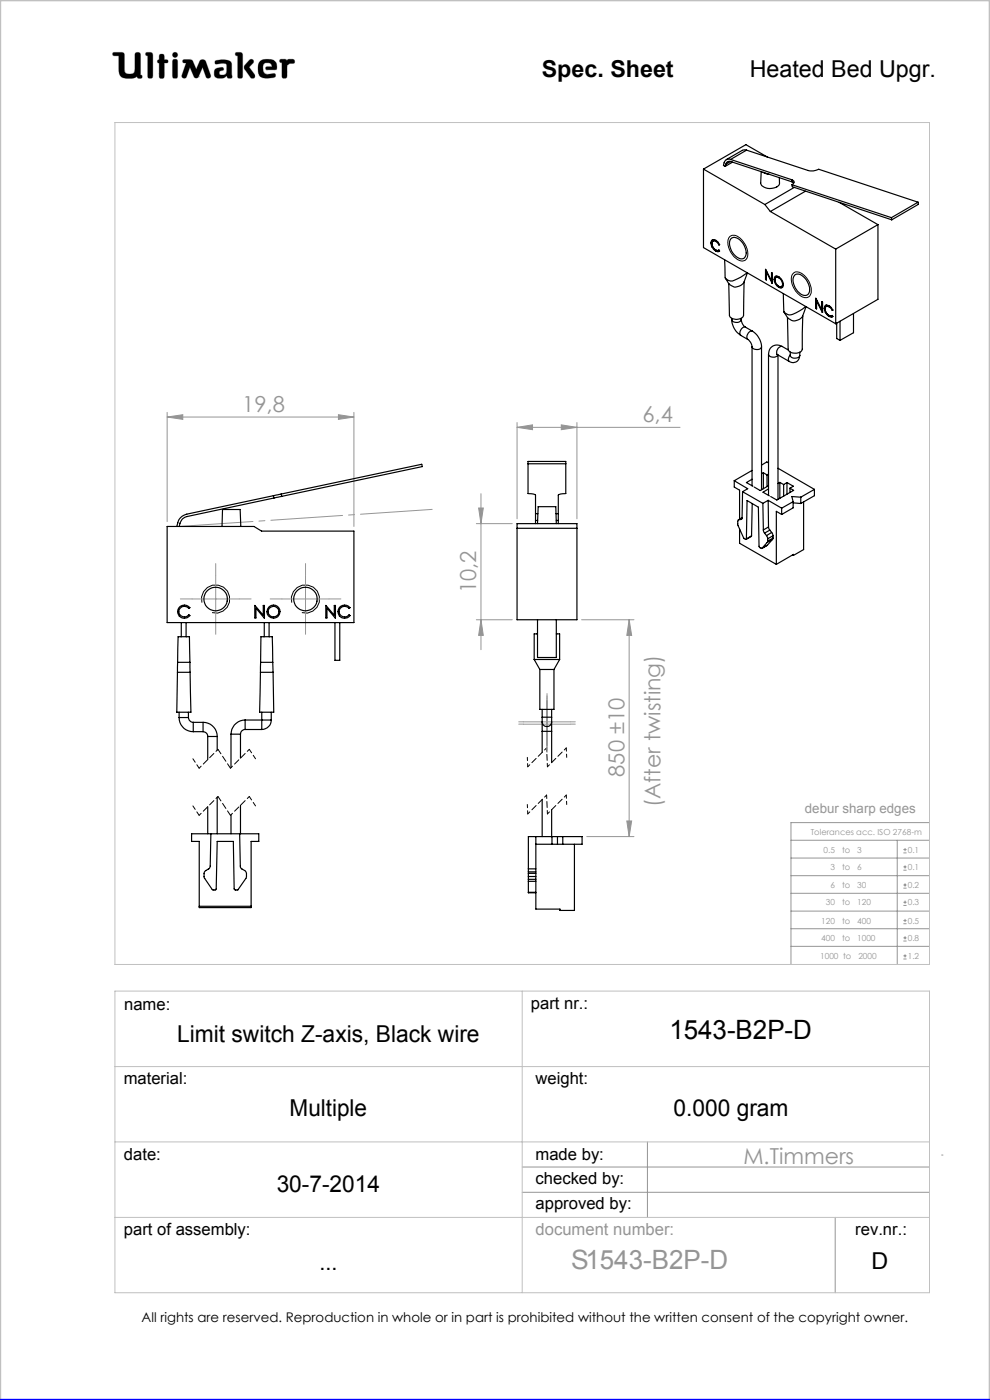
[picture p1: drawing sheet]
<svg xmlns="http://www.w3.org/2000/svg" width="210mm" height="297mm" viewBox="0 0 210 297" stroke-linecap="round" stroke-linejoin="round" font-family="sans-serif">
<g fill="none" stroke="#c0c0c0" stroke-width=".21">
<path d="M24 11.1h1.9l.4 .3 .2 3.9a1.51 1.51 0 0 0 2 0l.2-4a.77 .77 0 0 1 1 0l.1 4.6 .3 .1a.39 .39 0 0 1-.3 .6l-.6-.1-.1-.3a3.6 3.6 0 0 1-3.3 .1l-.5-.9-.1-3.6h-1a.39 .39 0 0 1-.3-.2 .39 .39 0 0 1 .1-.5zM31 11.1l1.2 .1 .2 .4-.1 4.8a.6 .6 0 0 1-.6 .2 .6 .6 0 0 1-.4-.5v-4.3l-.4-.1zM33.8 12.7v-1.1a.6 .6 0 0 1 .7-.1 .6 .6 0 0 1 .4 .5v.7h.6a.37 .37 0 0 1 0 .6l-.6 .1-.1 3.1a.6 .6 0 0 1-.6 .1 .6 .6 0 0 1-.4-.5v-2.7M33.8 12.7h.1M33.8 13.4h.1M33.8 15.7h.1M33.8 12.7h-.3l-.1 .3v.2l.4 .2M36.7 11.3l.4-.2 .4 .2 .2 .3-.2 .4-.4 .2-.4-.2-.1-.4zM36.8 12.6h.3l.5 .2v3.6a.6 .6 0 0 1-.6 .2 .6 .6 0 0 1-.4-.5v-3zM38.9 12.7l1.4-.1 .4 .2 .9 1.9 .7-1.6a.73 .73 0 0 1 .7-.5 .73 .73 0 0 1 .7 .5l1 2.8a.52 .52 0 0 1-.4 .7 .52 .52 0 0 1-.6-.3l-.7-2-1 2.1-.4 .2-.4-.2-.9-2.1-.7 2a.52 .52 0 0 1-.7 .3 .52 .52 0 0 1-.3-.7l.9-2.5-.7-.2zM42.1 16.3h.1M45.6 12.9a3.7 3.7 0 0 1 3.4 .3l.1 .5 .1 2.7a.64 .64 0 0 1-1-.2l-.1-.1a1.93 1.93 0 0 1-2.5 .2 1.32 1.32 0 0 1 .4-1.8l1-.2 .3 .1 .1 .2v.3a.73 .73 0 0 0-.9 .8 .98 .98 0 0 0 1.4 0l.2-.6-.1-1.5a2.59 2.59 0 0 0-2 0l-.4-.2z"/>
<path d="M50 11.1l1.3 .1 .2 .4-.1 4.8a.57 .57 0 0 1-.6 .2 .57 .57 0 0 1-.4-.5v-4.3l-.4-.1zM52.9 12.8l.4-.2 .4 .1 .1 .4-1 1.1 1.2 1.6 .1 .5-.2 .3h-.6l-1.2-1.7a.83 .83 0 0 1-.2-1.1zM55 13.3a2.62 2.62 0 0 1 3.5-.1l.2 1.1-.1 .5h-2l-.2-.1v-.5l1.3-.1-.2-.5a1.24 1.24 0 0 0-1.6 .1l-.1 1.1 .2 .6 .8 .4 1.5-.2 .1 .1v.6a3.8 3.8 0 0 1-3.3-.1 3.2 3.2 0 0 1-.1-2.9zM56.6 14.8h.1M59.4 12.6h1.2l.3 .3a1.21 1.21 0 0 1 1.5-.2v.7l-.9 .1-.6 .4-.1 2.5a.6 .6 0 0 1-.6 .2 .6 .6 0 0 1-.4-.5v-2.8l-.5-.2zM24.4 26h172.8v178.6h-172.8zM24.4 210.3h172.8v63.9h-172.8zM110.8 210.3v63.9M24.4 226.3h172.8M24.4 242.2h172.8M24.4 258.3h172.8"/>
</g>
<g fill="none" stroke="#959595" stroke-width=".21">
<path d="M35.5 88.5l3.3-.5v1zM35.5 87.5v23.2M35.5 88.5h39.6M71.8 88l3.3 .5-3.3 .5zM75.1 87.5v24.2M109.7 90.7l3.3-.6v1.1zM109.7 89.6v20.5M109.7 90.7h34.6M119.1 90.1l3.3 .6-3.3 .5zM122.4 89.6v20.5M101 111.1h7.7M101.5 107.8h1l-.5 3.3z"/>
<path d="M102 104.7v33.1M40.7 127.1h10M45.8 122.1v10M59.8 127.1h10M64.8 122.1v10M101 131.5h7.7M102 131.5l.5 3.3h-1zM123.4 131.5h11.1M133.5 131.5l.5 3.3h-1zM133.5 131.5v46M111 153.1h10M111 153.6h10"/>
<path d="M116 148.2v10.4M124.5 177.5h10M133 174.2h1l-.5 3.3zM167.8 178.3h29.3M190.3 178.3v26.2M192 179.9v.7M197.1 174.5h-29.3v30M167.8 182h29.3M167.8 185.8h29.3M167.8 189.5h29.3M167.8 193.3h29.3M167.8 197h29.3"/>
<path d="M191.6 180.9h.7M191.6 180.2h.7M191.6 184.6h.7M191.6 183.9h.7M191.6 188.4h.7M191.6 187.7h.7M191.6 192.1h.7M191.6 191.4h.7M191.6 196h.7M191.6 195.3h.7M191.6 199.6h.7M191.6 199h.7"/>
<path d="M192 183.6v.7M192 187.4v.7M192 191.1v.6M192 194.9v.7M192 198.6v.7M167.8 200.8h29.3M191.6 203.4h.7M191.6 202.8h.7M192 202.5v.6M110.8 247.6h86.4M110.8 252.9h86.4M137.3 242.2v16.1"/>
<path d="M177.2 258.3v15.9M199.7 245h.3"/>
</g>
<path d="M0 297v-297h210v297" fill="none" stroke="#c0c0c0" stroke-width=".5"/>
<path d="M0 297h210" fill="none" stroke="#00f" stroke-width=".5"/>
<path d="M45.7 12.9l-.1 .5 .2 .2 1.2-.2 .9 .1 .2 .3-.1 1.4a.84 .84 0 0 1-.6 .7 .84 .84 0 0 1-.9-.3l.1-.4 .4-.2a.36 .36 0 0 0 .4-.4 .36 .36 0 0 0-.4-.3 1.23 1.23 0 0 0-1.6 1 1.07 1.07 0 0 0 .3 1.1 1.07 1.07 0 0 0 1.1 .2h.6l.3-.2a.28 .28 0 0 1 .4-.3 .28 .28 0 0 1 .2 .4 .57 .57 0 0 0 .6 .2 .57 .57 0 0 0 .3-.6l-.1-2.4a1.23 1.23 0 0 0-1.5-1zM50 11.1v.6l.4 .1v4.6l.3 .2h.5l.3-.3v-4.8l-.4-.4zM53 12.7l-1.2 1.3v.5l1.4 2 .6 .1 .2-.2v-.6l-1.2-1.6 1-.9v-.4l-.4-.3zM55.2 12.9a2.9 2.9 0 0 0 .1 3.4l.5 .2 1 .1 1.4-.2 .3-.2-.1-.5-.2-.1-1.4 .2-.6-.2-.3-.4-.1-.5a.99 .99 0 0 1 .7-1.3 .99 .99 0 0 1 1.2 .7l-1.2 .1-.2 .4 .3 .2h1.5a.51 .51 0 0 0 .6-.1 .51 .51 0 0 0 0-.6 1.62 1.62 0 0 0-2-1.5l-1.1 .1zM59.4 12.6l-.1 .6 .5 .1v3l.2 .3h.6l.3-.4v-2.3l.6-.4 .9-.1 .1-.5-.3-.3h-1l-.3 .3-.4-.3zM36.7 12.7l-.1 .3v3.4l.2 .2h.7l.2-.3v-3.4l-.2-.3zM36.6 11.6a.56 .56 0 0 0 1.1 0 .56 .56 0 0 0-1.1 0zM33.8 11.6v1.1l-.4 .2v.4l.4 .1v2.9l.2 .3h.5l.4-.4v-2.8l.7-.1 .1-.4-.3-.2h-.5v-.8l-.2-.4h-.6zM31 11.1l-.1 .6 .4 .1v4.5l.3 .3h.5l.3-.5v-4.7l-.4-.3zM38.8 12.7v.5l.7 .2-.9 2.5 .1 .6 .5 .1 .3-.2 .8-2.1 .9 2.1 .3 .2h.3l.3-.2 .9-2.1 .7 2.1 .6 .2 .4-.2v-.5l-1-2.8-.3-.4h-.7l-.3 .2-.8 1.8-.9-1.9-.4-.2zM24 11.2v.6h1.2v2.7a1.76 1.76 0 0 0 2.2 2.1h.9l.8-.4 .3 .4h.6l.2-.2-.1-.4-.3-.1v-4.4l-.4-.4h-.5l-.3 .4v3.4a.81 .81 0 0 1-1.1 .8h-.1a.86 .86 0 0 1-1-1.1l-.1-3.3-.4-.2z" fill-rule="evenodd" fill="#000"/>
<path d="M154.8 50.2a2.11 2.11 0 0 1 2.9 1.1 3.2 3.2 0 0 1 .5 3.8 2.11 2.11 0 0 1-2.8-1.1 3.2 3.2 0 0 1-.6-3.8zM168.1 58.2a1.53 1.53 0 0 1 2.4 .1 4 4 0 0 1 1.3 4.3 1.58 1.58 0 0 1-2.5-.3 3.9 3.9 0 0 1-1.2-4.1zM42.8 127.8a3 3 0 0 1 2.6-3.7 3 3 0 0 1 3.3 3.2 3 3 0 0 1-3.7 2.7M61.9 127.8a3 3 0 0 1 2.6-3.7 3 3 0 0 1 3.3 3.2 3 3 0 0 1-3.8 2.7" fill="none" stroke="#000" stroke-width=".21"/>
<g fill="none" stroke="#959595" stroke-width=".21" stroke-dasharray="15.2 1.3 1.3 1.3">
<path d="M40.8 127.1h-2.5M45.8 122.1v-2.5M45.8 132.1v2.5M50.8 127.1h2.5M59.8 127.1h-2.5M64.8 122.1v-2.5M64.8 132.1v2.5M69.8 127.1h2.5M111 153.1h-1M111 153.6h-1M116 148.1v-1M116 158.1v1"/>
<path d="M116 148.6v-1M116 158.6v1M121 153.1h1M121 153.6h1"/>
</g>
<path d="M42.2 173l-1.3-2M42.2 163l-1.3-2M54.2 171l-1.3-2M54.2 161l-1.3-2" fill="none" stroke="#000" stroke-width=".21" stroke-dasharray="1.3 .6" stroke-dashoffset=".4"/>
<path d="M46.2 159l-4 4M52.9 159l-4 4M115.9 158.7l-4 4M120.1 158.7l-4 4M46.2 169l-4 4M52.9 169l-4 4M115.9 168.7l-4 4M120.1 168.7l-4 4" fill="none" stroke="#000" stroke-width=".21" stroke-dasharray="1.3 .6" stroke-dashoffset=".7"/>
<path d="M48.9 173l-2.7-4M48.9 163l-2.7-4" fill="none" stroke="#000" stroke-width=".21" stroke-dasharray="1.3 .6" stroke-dashoffset=".1"/>
<path d="M111.9 172.7v-2M111.9 162.7v-2M120.2 170.7l-.1-2M120.2 160.7l-.1-2" fill="none" stroke="#000" stroke-width=".21" stroke-dasharray="1.3 .6" stroke-dashoffset=".6"/>
<path d="M116.1 172.7l-.2-4M116.1 162.7l-.2-4" fill="none" stroke="#000" stroke-width=".21" stroke-dasharray="1.3 .6" stroke-dashoffset=".5"/>
<path d="M38.4 111.7l53.3-3.6" fill="none" stroke="#959595" stroke-width=".21" stroke-dasharray="15.2 1.3 1.3 1.3" stroke-dashoffset="-.1"/>
<g fill="#959595">
<path d="M119.1 90.1l3.3 .6-3.3 .5zM109.7 90.7l3.3-.6v1.1z"/>
<path d="M71.8 88l3.3 .5-3.3 .5zM35.5 88.5l3.3-.5v1z"/>
<path d="M102 131.5l.5 3.3h-1zM101.5 107.8h1l-.5 3.3z"/>
<path d="M133.5 131.5l.5 3.3h-1zM133 174.2h1l-.5 3.3z"/>
</g>
<g fill="none" stroke="#000" stroke-width=".25">
<path d="M149.2 35.9v16.6l28.1 16.2M149.2 35.9l13 7.5M154 34.9a.75 .75 0 0 1 1-.6l13 4.3M154 34.9l-.2 .4M155 33.8a1.14 1.14 0 0 0-1.5 1.3l.3 .2M155 33.8l13 4.3M155 34.3l-1 .6M155.4 34.4l-1.6 .9M158.4 31.9l13 4.3a3.1 3.1 0 0 0 2.3-.3l21 7M158.4 31.9h-.9l-3.4 2M158.4 31.9l-3.4 1.9M161.5 36.4l-.1 2.4a2.04 2.04 0 0 0 2.7 1.1l.7-.3a.85 .85 0 0 0 .5-.8v-1.1"/>
<path d="M161.9 36.5l1.3 .5M162.8 33.3l-4.6-2.6-9 5.2M168 38.1a.53 .53 0 0 1 .5 .5 .53 .53 0 0 1-.5 .6M168 38.1v.5M168 39.2l21.1 7M168 39.2l.1 .4 21.1 7M168 38.6l.4 .2M168.5 39.8l-6.3 3.6M150.8 51.5l.3 .9M151 51.4v.5M151 51.4l-.2 .1M151.1 52.4l.7 .9"/>
<path d="M151.2 52.3l-.1 .1M151.2 50.8l-.2 .6M151.3 51l.6 .1M151.4 51l-.2 .1M151.4 52.7l.6 .5M151.8 51.2l.7 .8 .1-.1-.3-.5a.81 .81 0 0 0-.6-.6 .81 .81 0 0 0-.9 .4v.3M151.8 51.2l-.6-.1a1.5 1.5 0 0 0 1 2.1l.3-.1M151.9 51.1l.5 .4M151.9 51.1l-.1 .1M152 53.2l.6 .1M152 53.2l-.2 .1M152.5 53.1l.1 .2-.1 .1-.7-.1"/>
<path d="M152.5 53.1h-.1M153.7 55.1l.1 3.8M155 50.7a1.56 1.56 0 0 1 2.3 .6 2.72 2.72 0 0 1 .5 3.5 2.07 2.07 0 0 1-2.4-1.1 2.77 2.77 0 0 1-.4-3zM157.8 59.8l-.1 7.1a1.75 1.75 0 0 1-3 0l-.1-6.7M158.5 57.9l-2.1 1.3a1.78 1.78 0 0 1-2.6-.2v-.1M158.5 57.9l-.7 2a1.96 1.96 0 0 1-1.8 1 1.96 1.96 0 0 1-1.7-1.2l-.4-.6M162.2 43.4l1.2 1.5M162.4 59.3v-2.2l1.3 2.5M162.5 57.4l.1 2-.2-.1M162.5 59.2h.1M162.5 59.2l-.1 .1M162.7 57.6l-.1 .1 1.2 2.4"/>
<path d="M163.4 44.9l13.9 7.9M163.7 59.6v-1.7l.1 .1v2.1M163.7 59.5l.1 .3M163.8 59.5l-.1 .1M164.2 59.3a2.06 2.06 0 0 0 1 1.7M164.2 59.3l.1-.5a.7 .7 0 0 1 1.2 .1 1.94 1.94 0 0 1 .6 2l-.6 .2-.3-.1M164.4 59.2v.5M164.4 59.2l-.2 .1M164.6 58.6l-.2 .2v.4M164.7 58.8h.6l-.1 .1M164.7 58.8l-.1 .1M165.2 58.9a1.77 1.77 0 0 1 .8 1.4"/>
<path d="M165.2 58.9h-.6a1.3 1.3 0 0 0 1.2 1.9l.2-.5M168.7 58.3a1.96 1.96 0 0 1 2.4 1.1 2.49 2.49 0 0 1 .2 3.1 1.94 1.94 0 0 1-2.4-1.1 2.56 2.56 0 0 1-.2-3.1zM170.9 40.6l-7.5 4.3M177.3 52.8v15.9M178 42.9l8.2 4.8M186.2 47.7v15.8l-8.9 5.2M186.2 47.7l-8.9 5.1M189.1 46.2l.1 .4M194.7 42.9l.1 .5-5.6 3.2M194.7 42.9l-5.6 3.3M155.2 67.8a4.1 4.1 0 0 0 1.9 3.4M155.2 67.8a1.18 1.18 0 0 0 2 0"/>
<path d="M155.2 67.5v.3M157.1 71.2l1.5 .8M157.2 67.8a2.11 2.11 0 0 0 1 1.6M157.2 67.5v.3M158.2 69.4a1.16 1.16 0 0 0-1.1 1.8M158.2 69.4l1.4 .9M158.6 72a2.09 2.09 0 0 1 .9 1.6M159.5 73.6a1.18 1.18 0 0 0 2 0M159.5 73.6v29.5M159.6 70.3a4.3 4.3 0 0 1 1.9 3.3M159.6 70.3a1.13 1.13 0 0 0-1 1.7M161.5 73.6v30.3"/>
<path d="M163 75.2a1.19 1.19 0 0 0 2 .1M163 75.2v29.9M163.8 60.1h.1M164.8 75.2h.1M164.9 60.5l.4 .4M164.9 75.2l2.5 1.5M165 75.3v30.6M165.3 60.9l.6 .1M165.3 60.9l-.1 .1M165.9 73.5a1.85 1.85 0 0 0-2-.1 1.85 1.85 0 0 0-.9 1.8M165.9 73.5a1.13 1.13 0 0 0-1 1.7M165.9 73.5l1.3 .8"/>
<path d="M166 60.3l.2-.1-.4 .6M166.2 62.3l.1 3.8M167.6 74.7v.7a1.15 1.15 0 0 0 2.1 0M167.6 75.2l-.4 1 .2 .5M169.7 75.4a1.43 1.43 0 0 1-.8 1.3 1.43 1.43 0 0 1-1.5 0M169.7 74.7v.7M170.3 67l-.1 7.1a1.75 1.75 0 0 1-3 0l-.2-6.7M170.9 65l-1.3 1a3.3 3.3 0 0 1-2.5 .7l-.7-.4-.1-.2M171 65.1l-.7 2a1.97 1.97 0 0 1-1.9 1 1.97 1.97 0 0 1-1.7-1.3l-.4-.6M173 65.4l.1-2.1 1.2 2.4M173.2 63.5v2l-.2-.1M173.2 65.4h.1"/>
<path d="M173.2 65.4h-.2M173.3 63.8h-.1l1.2 2.4M174.3 65.7v-1.7l.1 .1v2.1M174.3 65.7l.2 .3M174.4 65.6l-.1 .1M174.5 66.2h-.1M174.8 65.4a.57 .57 0 0 1 .7-.7 1.88 1.88 0 0 1 1.2 1.1h-.2M174.8 65.4l.3 .9M175 65.3l.1 .5M175 65.3l-.2 .1M175.1 66.3l.8 .8M175.2 66.2l-.1 .1"/>
<path d="M175.3 64.7l-.3 .6M175.4 64.9l.6 .1M175.4 64.9l-.2 .1M175.5 66.6l.5 .5M175.9 65.1l-.7-.1a1.29 1.29 0 0 0 .1 1.4 1.29 1.29 0 0 0 1.2 .5l.2 .2-.2 .2-.6-.2M175.9 65.1l.6 .7M176 65l.4 .3M176 67.1l.6 .1M176 65l-.1 .1M176 67.1h-.1M176.5 67h.1M176.7 65.8h-.2"/>
<path d="M177.5 68.5v3.3l.7 .4M178.2 68.2v4M181 66.5v4.1l-2.8 1.6M112 98.4h8M159.5 99.8l-3.7 2.2M163 98.2l-.3-.2-1.2 .7M165 99.3l7.8 4.5M35.5 111.7h18.4l1.6 1h19.6v19.4h-39.6zM47.1 111.7l.1-3.6h3.7l.2 3.6M58 105.2l-18.4 3.9a2.78 2.78 0 0 0-2.1 2.6M58 105.2l.1 .5M58.1 105.7l-18.4 3.9a2.11 2.11 0 0 0-1.7 2.1"/>
<path d="M59.7 104.8l-1.7 .4M59.7 104.8l29.8-6.3 .1 .5-29.8 6.3M59.7 104.8l.1 .5M59.8 105.3l-1.7 .4M109.7 111.1h12.7v20.4h-12.7zM109.7 112.1h12.7M113.6 109v-3.9a2.09 2.09 0 0 0-1.6-.4v-6.8h8v6.8a2.09 2.09 0 0 0-1.6 .4v3.9M113.6 109v1.4M113.6 110.4v.7M113.6 109h.5M113.6 110.4h.5M114 111.1l.2-3.6h3.7l.1 3.6"/>
<path d="M117.9 109h.5M118 110.4h.4M118.4 109v1.4M118.4 110.4v.7M155.8 102l2.8 1.7-1.1 .6M155.8 102v1.3l1.1 .7v6.1M156.7 110.2l-.2 .3 .1 1 1.1 2.6 .5 .3 .1-.1M156.9 112.2v3l7.8 4.5M157.2 110.2h-.5M157.3 110.1l-.1 .1M157.4 109.9l-.2 .3M157.4 109.8l-.8 .5"/>
<path d="M157.4 109.9l-.7 .3M157.5 104.3l4.3 2.5M157.5 104.3l-.1 5.6M158.3 114.3l.2-8.1 2.4 1.4 .1 8.3 .1 .3 .5 .1M159.4 113.7l-1.1 .7M159.4 113.7l-1.1 .6M159.5 101.7l-1.2 .7 1.4 .7M159.6 106.8l-.2 6.9M161.8 106.8l.1 5.6M161.9 112.4l.3 .7M161.9 100.3l.8 .4M161.9 100.3l-.4 .2"/>
<path d="M161.9 100.3v3.4M162.2 113.1l.4 .5M162.6 113.6l.2 .7M162.7 115.7h.1M162.7 100.7v2.5M162.7 115.7l-1.1 .6M162.7 115.1l-1.1 1.2M162.8 114.8l-.1 .3M162.8 114.3v.5M162.9 106.1l2.9 1.7M162.9 106.1l-1.1 .7M162.9 106.1l.1 5.7"/>
<path d="M163 111.8l.3 .7M163 103.7l-1.1 .7 1.3 .8M163 100.6l-.3 .1M163 103l-1.7 1.1-1.3-.8M163 111.8l-1.1 .6M163.3 112.5l.4 .5M163.3 112.5l-1.1 .6M163.7 113l.3 .7M163.7 113l-1.1 .6M163.9 114.4l-1.2 1.3M163.9 114.4l-1.2 .7M164 114.2l-.1 .2"/>
<path d="M164 113.7v.5M164 113.7l-1.2 .6M164 114.2l-1.2 .6M165.4 102.3l.8 .5M165.4 102.3l-.4 .3M165.4 102.3v3.4M165.8 107.8v1.3M165.8 109.1l-1.1-.6v11.2M166.2 102.8v2.5M166.9 102.4l1.4 .7-.7 .5M166.9 102.4l-.7 .4M166.9 102.4v2.4"/>
<path d="M167.6 103.6l.7 .4-3.5 2.1-1.3-.8M167.6 103.6v.9M168.1 117.7l.2 .1M168.2 106.4l-2.4 1.4M168.2 106.4v1.3l-2.4 1.4M168.2 106.7l1.7 .1M168.3 117.8v-.2l-3.6 2.1M169.9 105.5l-1.9-.2 .2 1.1M169.9 105.5v1.3M170.5 106.5v10.1l-2.2 1.2M172.8 103.8l-2.9 1.7M172.8 103.8v1.4l-2.9 1.6"/>
<path d="M38.2 128.7a1.58 1.58 0 0 1 2.1 .2l-.2 .2a1.18 1.18 0 0 0-1.8-.2 1.18 1.18 0 0 0 0 1.7 1.18 1.18 0 0 0 1.8-.2l.2 .2a1.43 1.43 0 0 1-2.2 .2 1.43 1.43 0 0 1 .1-2.1zM38.5 132.1v3M39.5 132.1v3M54 128.4l1.8 2.1v-2.1h.3v2.7l-1.8-2.1v2.1h-.3zM56.1 132.1v3M57.1 132.1v3M69.1 128.4l1.8 2.1v-2.1h.3v2.7l-1.8-2.1v2.1h-.3zM71 132.1v8h1.1v-8M72.2 128.7a1.53 1.53 0 0 1 2.1 .2l-.3 .2a1.16 1.16 0 0 0-1.7-.2 1.16 1.16 0 0 0 0 1.7 1.16 1.16 0 0 0 1.7-.2l.3 .2a1.42 1.42 0 0 1-2.2 .2 1.42 1.42 0 0 1 .1-2.1zM113.3 139.9l1.2 2.1M113.3 139.9h5.4M114 134.5h-.7v5.4"/>
<path d="M114 131.5v8h4v-8M118 134.5h.7v5.4M118.7 139.9l-1.2 2.1M37.6 142.6l-.1 8.5h3l-.2-8.5M37.6 142.6h2.7M37.7 140.5l.1-5.4h2.4l.1 5.4M37.7 140.5l-.1 2.1M37.7 140.5h2.6M38 152.2a2.99 2.99 0 0 0 3 3M38 152.2h2M38 151.1v1.1M40 152.2a1.09 1.09 0 0 0 1 1"/>
<path d="M40 151.1v1.1M40.3 140.5v2.1M41 153.2v2M41 153.2h2.1M41 155.2h2.1M43.1 155.2a1.02 1.02 0 0 1 1 1M43.1 153.2a2.99 2.99 0 0 1 3 3M43.1 153.2v2M44.1 156.2h2M44.1 156.2v4.9M46.1 156.2v2.9M49 155.7h2"/>
<path d="M49 155.7v7.1M51 155.7v5.1M52 154.8a.96 .96 0 0 0-1 .9M52 152.7a3 3 0 0 0-3 3M52 152.7v2.1M52 154.8h3.5M52 152.7h3.5M55.2 142.6l-.1 8.5h3l-.2-8.5M55.2 142.6h2.7M55.3 140.5l.1-5.4h2.3l.2 5.4M55.3 140.5l-.1 2.1M55.3 140.5h2.6"/>
<path d="M55.5 152.7h2M55.5 152.7v2.1M55.5 151.1v1.6M57.5 152.7a2.05 2.05 0 0 1-2 2.1M57.5 151.1v1.6M57.9 140.5v2.1M114.5 142v8.5h3v-8.5M114.5 142h3M115 152.1v1M115 153.1v2M115 153.1a1.01 1.01 0 0 0 1 1 1.01 1.01 0 0 0 1-1M115 152.1h2"/>
<path d="M115 155.1h2M115 150.5v1.6M115 155.1v4.5M117 152.1v1M117 153.1v2M117 150.5v1.6M117 155.1v6.7M40.6 176.9h14.3v1.6h-1.6v14h-11v-14h-1.7zM44.1 171.1v5.8M44.7 176.9l-.1 6.9-.3 .5-1 .8v1l1.8 2.7h.6l.2-.1 .2-10.2h3.4l.2 10.2 .7 .1 1.8-2.5v-1.3l-.9-.7-.3-.4-.2-7M46.1 169.1v7.8M49 172.9v4"/>
<path d="M51 170.8v6.1M113.7 179.1h9.8v-1.6h-11.4v6.8M113.7 177.5v15.4h5.1v.2h3v-14M115 169.6v7.9M117 171.8v5.7M117.1 177.5v1.6M118.3 177.5v1.6M119.4 177.5v1.6M42.3 192.3h11M112.1 186.5v.5M112.1 185.3v.6M112.1 184.3v.7"/>
<path d="M112.1 189.3l1.6 .1M112.1 187h1.6M112.1 186.5h1.6M112.1 185v.3M112.1 185.9v.6M112.1 187v2.3M112.1 185.9h1.6M112.1 185.3h1.6M112.1 189.3h1.6M112.1 185h1.6M112.1 184.3h1.6"/>
<circle cx="45.7" cy="127.1" r="2.5"/>
<circle cx="58" cy="129.8" r="1.15"/>
<circle cx="58" cy="129.8" r="1.39"/>
<circle cx="64.8" cy="127.1" r="2.5"/>
</g>
<text font-size="5.6" x="142" y="220.5">1543-B2P-D</text>
<text font-size="5.6" fill="#959595" x="121.1" y="269.2">S1543-B2P-D</text>
<g font-size="4.9">
<text x="114.9" y="16.4">Spec. Sheet</text>
<text x="159" y="16.4">Heated Bed Upgr.</text>
<text x="37.6" y="221">Limit switch Z-axis, Black wire</text>
<text x="61.4" y="236.8">Multiple</text>
<text x="142.8" y="236.8">0.000 gram</text>
<text x="58.7" y="252.8">30-7-2014</text>
<text x="67.8" y="269.4">...</text>
<text x="184.9" y="269.2">D</text>
</g>
<g font-size="4.7" fill="#959595">
<text x="51.4" y="87.4">19,8</text>
<text x="136.3" y="89.6">6,4</text>
<text x="101" y="125.9" transform="rotate(-90 101 125.9)">10,2</text>
<text x="132.5" y="164.8" transform="rotate(-90 132.5 164.8)">850 ±10</text>
<text x="140.1" y="171.2" transform="rotate(-90 140.1 171.2)">(After twisting)</text>
<text x="157.7" y="246.9">M.Timmers</text>
</g>
<g font-size="3.5">
<text x="26.3" y="214.2">name:</text>
<text x="112.6" y="214.1">part nr.:</text>
<text x="26.2" y="230">material:</text>
<text x="113.6" y="230">weight:</text>
<text x="26.3" y="246.1">date:</text>
<text x="113.6" y="246.1">made by:</text>
<text x="113.6" y="251.1">checked by:</text>
<text x="113.6" y="256.4">approved by:</text>
<text x="26.3" y="262.1">part of assembly:</text>
<text x="181.4" y="262">rev.nr.:</text>
</g>
<text font-size="3.5" fill="#959595" x="113.6" y="261.9">document number:</text>
<text font-size="2.8" fill="#959595" x="170.7" y="172.4">debur sharp edges</text>
<text font-size="2.8" x="30" y="280.4">All rights are reserved. Reproduction in whole or in part is prohibited without the written consent of the copyright owner.</text>
<g font-size="1.8" fill="#959595">
<text x="172" y="177.1">Tolerances acc. ISO 2768-m</text>
<text x="174.7" y="180.9">0.5</text>
<text x="176.2" y="184.6">3</text>
<text x="178.6" y="180.9">to</text>
<text x="178.6" y="184.6">to</text>
<text x="181.8" y="180.9">3</text>
<text x="181.8" y="184.6">6</text>
<text x="192.6" y="180.9">0.1</text>
<text x="192.6" y="184.6">0.1</text>
<text x="176.2" y="188.4">6</text>
<text x="178.6" y="188.4">to</text>
<text x="181.8" y="188.4">30</text>
<text x="192.6" y="188.4">0.2</text>
<text x="174.2" y="195.9">120</text>
<text x="175.2" y="192.1">30</text>
<text x="178.6" y="195.9">to</text>
<text x="178.6" y="192.1">to</text>
<text x="181.8" y="192.1">120</text>
<text x="181.8" y="195.9">400</text>
<text x="192.6" y="192.1">0.3</text>
<text x="192.6" y="195.9">0.5</text>
<text x="174" y="203.4">1000 to</text>
<text x="174.2" y="199.6">400</text>
<text x="178.6" y="199.6">to</text>
<text x="181.8" y="199.6">1000</text>
<text x="182.1" y="203.4">2000</text>
<text x="192.6" y="199.6">0.8</text>
<text x="192.6" y="203.4">1.2</text>
</g>
</svg>
